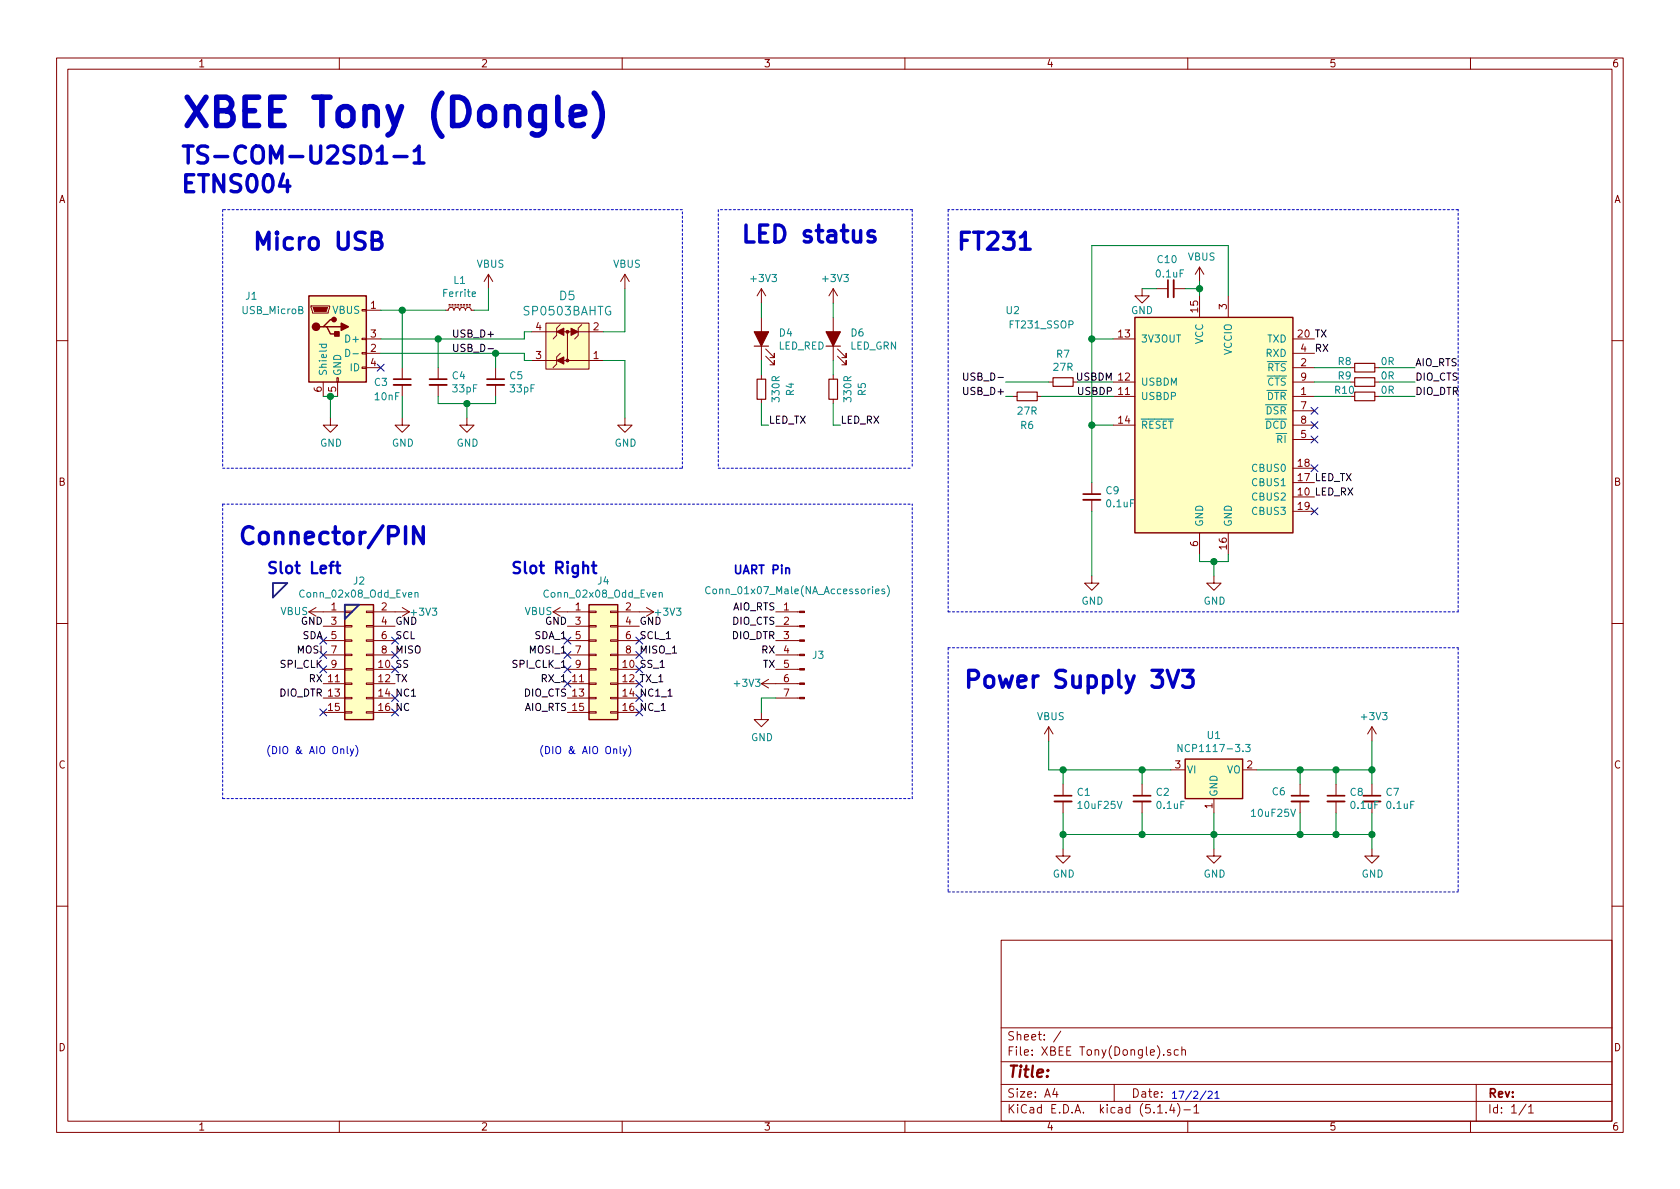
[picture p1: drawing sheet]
<svg xmlns="http://www.w3.org/2000/svg" width="297mm" height="210mm" viewBox="0 0 297 210" stroke-linecap="round" stroke-linejoin="round" font-family="sans-serif">
<g fill="none" stroke="#840000" stroke-width=".18">
<path d="M10 10.3h277v189.9h-277zM12 12.2h273v186.1h-273zM60 10.3v1.9M110 10.3v1.9M160 10.3v1.9M210 10.3v1.9M260 10.3v1.9M55 54.1h3.3v.3l-.3 1h-2.8zM64 59.8h.8v.3h-.8zM64 54.7h.8v.3h-.8zM64.8 54.9h2.5M64.8 59.9h2.5"/>
<path d="M78.7 54.9h.5l.2-.4 .3-.1 .4 .1 .2 .4 .1-.4 .3-.1 .4 .1 .2 .4 .1-.4 .3-.1 .4 .1 .2 .4 .1-.4 .3-.1 .4 .1 .2 .4h.5M79.4 54.1h.2M79.4 53.8h.2M79.9 54.1h.2M79.9 53.8h.2M80.4 54.1h.2M80.4 53.8h.2M80.9 54.1h.3M80.9 53.8h.3M81.4 54.1h.3M81.4 53.8h.3M81.9 54.1h.3"/>
<path d="M81.9 53.8h.3M82.4 54.1h.3M82.4 53.8h.3M82.9 54.1h.3M82.9 53.8h.3M86.4 48.5l-.8 1.3M86.4 48.5v2.5M86.4 48.5l.7 1.3M94 58.7h4.4M96.5 57.1h7.6v8.2h-7.6zM99.1 57.4l-.7 .6v1.3l-.6 .6M99.7 58.7h1.3"/>
<path d="M100.3 58.7v5M102.2 58.7h4.5M102.9 57.4l-.7 .6v1.3l-.6 .6M110.5 48.5l-.8 1.3M110.5 48.5v2.5M110.5 48.5l.8 1.3M134.6 51v2.6M134.6 56.1v7.6M134.6 51l-.7 1.3M134.6 51l.8 1.3M147.3 51l-.7 1.3M147.3 51v2.6"/>
<path d="M147.3 56.1v7.6M147.3 51l.8 1.3M196.8 59.9h3.9M201.9 51v1.3h1.3l-1.3 1.3-1.2-1.3h1.2M204.5 51h2M207.5 51h2M212.1 47.2l-.8 1.3M212.1 47.2v2.6M212.1 52.3v3.8M212.1 47.2l.8 1.3M217.2 52.3v3.8M228.6 59.9h3.8"/>
<path d="M10 60.2h2M57.1 67.6v2.5M58.4 73.9v1.3h1.3l-1.3 1.2-1.3-1.2h1.3M59.6 66.8h.2v.8h-.2zM59.7 67.6v2.5M64 64.9h.8v.2h-.8zM64 62.4h.8v.2h-.8zM64.8 62.5h2.5M64.8 65h2.5M71.1 73.9v1.3h1.3l-1.3 1.2-1.3-1.2h1.3M71.1 65v2.1M71.1 68.1v2"/>
<path d="M77.5 65v2.1M77.5 68.1v2M82.5 73.9v1.3h1.3l-1.3 1.2-1.2-1.2h1.2M87.6 65v2.1M87.6 68.1v2M94 63.7h4.4M99.1 62.5l-.7 .6v1.3l-.6 .6M99.7 63.7h7M110.5 73.9v1.3h1.3l-1.3 1.2-1.3-1.2h1.3M134.6 66.3v.8M134.6 70.6v.8M135.4 63l1.5 1.5v-.8v.8h-.8"/>
<path d="M135.4 61.7l1.5 1.5v-.7v.7h-.8M147.3 66.3v.8M147.3 70.6v.8M148.1 63l1.5 1.5v-.8v.8h-.8M148.1 61.7l1.5 1.5v-.7v.7h-.8M179.1 70.1h.7M183.4 70.1h.7M185.4 67.6h.8M189.7 67.6h.8M196.8 67.6h3.9M196.8 70.1h3.9M196.8 75.2h3.9"/>
<path d="M228.6 67.6h3.8M228.6 70.1h3.8M228.6 62.5h3.8M228.6 65h3.8M228.6 75.2h3.8M228.6 77.7h3.8M228.6 72.6h3.8M238.8 67.6h.7M238.8 65h.7M243.1 67.6h.7M243.1 70.1h.7M243.1 65h.7"/>
<path d="M285 60.2h2M193 85.3v2.1M193 88.4v2M212.1 94.2v3.8M217.2 94.2v3.8M228.6 87.9h3.8M228.6 85.3h3.8M228.6 82.8h3.8M228.6 90.4h3.8M10 110.3h2M54.6 108.2h6.4M54.6 108.2l1.3 .8"/>
<path d="M55.9 107.4l-1.3 .8M57.1 118.4h3.9M57.1 110.7h3.9M57.1 113.3h3.9M57.1 115.8h3.9M61 118.2h1.2v.3h-1.2zM61 113.2h1.2v.2h-1.2zM61 110.6h1.2v.3h-1.2zM61 108.1h1.2v.2h-1.2zM61 115.7h1.2v.2h-1.2zM64.8 118.2h1.2v.3h-1.2zM64.8 113.2h1.2v.2h-1.2z"/>
<path d="M64.8 110.6h1.2v.3h-1.2zM64.8 108.1h1.2v.2h-1.2zM64.8 115.7h1.2v.2h-1.2zM66 108.2h6.4M66 118.4h3.8M66 110.7h3.8M66 113.3h3.8M66 115.8h3.8M71.1 107.4l1.3 .8M72.4 108.2l-1.3 .8M97.8 108.2l1.3 .8M97.8 108.2h6.3"/>
<path d="M99.1 107.4l-1.3 .8M100.3 118.4h3.8M100.3 110.7h3.8M100.3 113.3h3.8M100.3 115.8h3.8M104.1 118.2h1.3v.3h-1.3zM104.1 113.2h1.3v.2h-1.3zM104.1 110.6h1.3v.3h-1.3zM104.1 108.1h1.3v.2h-1.3zM104.1 115.7h1.3v.2h-1.3zM107.9 118.2h1.3v.3h-1.3zM107.9 113.2h1.3v.2h-1.3z"/>
<path d="M107.9 110.6h1.3v.3h-1.3zM107.9 108.1h1.3v.2h-1.3zM107.9 115.7h1.3v.2h-1.3zM109.2 108.2h6.4M109.2 118.4h3.8M109.2 110.7h3.8M109.2 113.3h3.8M109.2 115.8h3.8M114.3 107.4l1.3 .8M115.6 108.2l-1.3 .8M137.2 108.2h4.2M137.2 118.4h4.2"/>
<path d="M137.2 110.7h4.2M137.2 113.3h4.2M137.2 115.8h4.2M193 101.8v1.3h1.3l-1.3 1.3-1.2-1.3h1.2M214.6 101.8v1.3h1.3l-1.3 1.3-1.2-1.3h1.2M285 110.3h2M57.1 120.9h3.9M57.1 123.4h3.9M57.1 126h3.9M61 120.8h1.2v.2h-1.2zM61 123.3h1.2v.3h-1.2zM61 125.9h1.2v.2h-1.2z"/>
<path d="M64.8 120.8h1.2v.2h-1.2zM64.8 123.3h1.2v.3h-1.2zM64.8 125.9h1.2v.2h-1.2zM66 120.9h3.8M66 123.4h3.8M66 126h3.8M100.3 120.9h3.8M100.3 123.4h3.8M100.3 126h3.8M104.1 120.8h1.3v.2h-1.3zM104.1 123.3h1.3v.3h-1.3zM104.1 125.9h1.3v.2h-1.3z"/>
<path d="M107.9 120.8h1.3v.2h-1.3zM107.9 123.3h1.3v.3h-1.3zM107.9 125.9h1.3v.2h-1.3zM109.2 120.9h3.8M109.2 123.4h3.8M109.2 126h3.8M134.6 126v1.2h1.3l-1.3 1.3-1.3-1.3h1.3M134.6 120.9h6.8M134.6 120.9l1.3 .8M135.9 120.1l-1.3 .8M137.2 123.4h4.2M185.4 128.5l-.7 1.3"/>
<path d="M185.4 128.5v2.6M185.4 128.5l.8 1.3M188 138.7v2M201.9 138.7v2M207 136.1h2.5M219.7 136.1h2.5M229.9 138.7v2M236.2 138.7v2M242.6 128.5v2.6M242.6 138.7v2M242.6 128.5l-.8 1.3M242.6 128.5l.7 1.3"/>
<path d="M188 150.1v1.3h1.2l-1.2 1.2-1.3-1.2h1.3M188 141.7v2.1M201.9 141.7v2.1M214.6 150.1v1.3h1.3l-1.3 1.2-1.2-1.2h1.2M214.6 141.2v2.6M229.9 141.7v2.1M236.2 141.7v2.1M242.6 150.1v1.3h1.2l-1.2 1.2-1.3-1.2h1.3M242.6 141.7v2.1M10 160.2h2M177 166.3h108v32h-108zM285 160.2h2"/>
<path d="M60 198.3v1.9M110 198.3v1.9M160 198.3v1.9M177 194.8h108M177 191.8h108M177 187.8h108M177 181.8h108M186.5 192.5l-.4 1h1M186.8 193v1M187.6 182.3l-1.3 2M197 191.8v3M204.7 196.8h.8"/>
<path d="M205.8 186.5v.1M206.2 196.7v.1M207 185.7l-.4-.1-.2 .2 .1 .2 .5 .2v.3h-.6M207.2 195.2l-.4 1.1h.9M207.5 195.8v1M208.2 195.1a1.71 1.71 0 0 1 0 2.3M208.3 185.7l-.4-.1-.3 .3 .1 .6 .2 .1 .4-.1M209 185.7l.2-.1 .3 .1 .1 .9M209 185.1v1.5M209.3 196.3h1.2M210 198.3v1.9M211.1 195.8l.4-.5v1.5"/>
<path d="M211.1 196.8h.9M260 198.3v1.9M261 191.8v6.5M269.8 195.2l-1.2 2M270.3 195.8l.4-.5v1.5M270.3 196.8h.8"/>
</g>
<path d="M207.5 49.5v3.1M69.6 68.1h3M75.9 68.1h3.1M86.1 68.1h3.1M191.5 88.4h3.1M186.4 141.7h3.1M200.4 141.7h3.1M228.3 141.7h3.1M234.7 141.7h3M241 141.7h3.1" fill="none" stroke="#840000" stroke-width=".33"/>
<path d="M206.5 49.5v3.1M69.6 67.1h3M75.9 67.1h3.1M86.1 67.1h3.1M191.5 87.4h3.1M186.4 140.7h3.1M200.4 140.7h3.1M228.3 140.7h3.1M234.7 140.7h3M241 140.7h3.1" fill="none" stroke="#840000" stroke-width=".3"/>
<path d="M133.3 61.2h2.6M133.9 67.1h1.5v3.5h-1.5zM146 61.2h2.6M146.6 67.1h1.5v3.5h-1.5zM179.8 69.3h3.6v1.6h-3.6zM186.2 66.8h3.5v1.5h-3.5zM239.5 69.3h3.6v1.6h-3.6zM239.5 66.8h3.6v1.5h-3.6zM239.5 64.3h3.6v1.5h-3.6z" fill="none" stroke="#840000" stroke-width=".2"/>
<g fill="#840000" stroke="#840000" stroke-width=".2">
<path d="M133.3 58.7h2.6l-1.3 2.5z"/>
<path d="M146 58.7h2.6l-1.3 2.5z"/>
</g>
<g fill="#ffffc2" stroke="#ffffc2" stroke-width=".18">
<path d="M54.6 52.3h10.2v15.3h-10.2z"/>
<path d="M209.5 134.2h10.2v7h-10.2z"/>
<path d="M104.1 106.9h5.1v20.3h-5.1z"/>
<path d="M96.5 57.1h7.6v8.2h-7.6z"/>
<path d="M61 106.9h5v20.3h-5z"/>
<path d="M200.7 56.1h27.9v38.1h-27.9z"/>
</g>
<path d="M54.6 52.3h10.2v15.3h-10.2zM57.1 57.8h.7l.6 1.2h1.3M57.8 57.8h2.5M59.1 56.5h-.7l-1.3 1.3h-.6M200.7 56.1h27.9v38.1h-27.9zM61 106.9h5v20.3h-5zM104.1 106.9h5.1v20.3h-5.1zM209.5 134.2h10.2v7h-10.2z" fill="none" stroke="#840000" stroke-width=".25"/>
<g fill="#840000" stroke="#840000" stroke-width=".25">
<path d="M59.2 58.7h.7v.7h-.7z"/>
<path d="M60.3 57.1l1.3 .7-1.3 .6z"/>
<circle cx="55.9" cy="57.8" r=".63"/>
<circle cx="59.1" cy="56.5" r=".38"/>
</g>
<g fill="#840000" stroke="#840000" stroke-width=".18">
<path d="M55.4 54.4h2.5l-.2 .7h-2.1z"/>
<path d="M101 58l1.2 .7-1.2 .6z"/>
<path d="M98.4 58.7l1.3-.7v1.3z"/>
<path d="M98.4 63.7l1.3-.6v1.3z"/>
<path d="M141.4 123.3h.8v.3h-.8z"/>
<path d="M141.4 120.8h.8v.2h-.8z"/>
<path d="M141.4 118.2h.8v.3h-.8z"/>
<path d="M141.4 115.7h.8v.2h-.8z"/>
<path d="M141.4 113.2h.8v.2h-.8z"/>
<path d="M141.4 110.6h.8v.3h-.8z"/>
<path d="M141.4 108.1h.8v.2h-.8z"/>
<circle cx="100.3" cy="58.7" r=".25"/>
<circle cx="100.3" cy="63.7" r=".25"/>
</g>
<g fill="none" stroke="#008484" stroke-width=".18">
<path d="M56.4 60.9h1.3M56.9 60.9v.4l.2 .2 .6-.1v-.5M61.1 61.8a.64 .64 0 0 1 .8 .6 .64 .64 0 0 1-.8 .6zM62.4 62.6h1M73.4 104.9l.2-.1h.3v.8M73.4 104.8v.8M116.6 104.9l.1-.1h.3l.1 .8M116.6 104.8v.8M125.6 103.9a.6 .6 0 0 0-.9 .4 .6 .6 0 0 0 .6 .7l.3-.1M154.8 104.6l.6-.1v-.3h-.4l-.2 .1 .1 .6h.5M156.4 104.2h-.3l-.2 .1 .1 .2 .4 .1v.3h-.5M156.9 103.6a1.4 1.4 0 0 1 0 1.9"/>
<path d="M209 131.6v1.3l-.7-1.3v1.3M220.2 131.6h.8l-.4 .5 .4 .2v.5l-.2 .1-.6-.1"/>
</g>
<g fill="none" stroke="#0000c2" stroke-width=".18" stroke-dasharray=".4 .4">
<path d="M39.4 37.1v45.7M120.6 37.1h-81.2M127 37.1v45.7M161.3 37.1h-34.3M161.3 37.1v45.7M167.6 37.1v71.1M257.8 37.1h-90.2M39.4 89.1h121.9M39.4 89.1v52.1M39.4 82.8h81.2M120.6 82.8v-45.7M127 82.8h34.3"/>
<path d="M167.6 114.5h90.2M167.6 108.2h90.2M167.6 114.5v43.2M257.8 108.2v-71.1M257.8 114.5v43.2M39.4 141.2h121.9M161.3 141.2v-52.1M167.6 157.7h90.2"/>
</g>
<path d="M48.3 103.1h2.5l-2.5 2.6zM61 106.9h2.5l-2.5 2.6z" fill="none" stroke="#000084" stroke-width=".3"/>
<g fill="none" stroke="#008400" stroke-width=".18">
<path d="M67.3 54.9h11.4M71.1 54.9v10.1M77.5 59.9v5.1M86.4 51v3.9h-2.6M94 58.7h-1.3v1.2h-25.4M110.5 51v7.7h-3.8M134.6 53.6v2.5M147.3 53.6v2.5M193 59.9h3.8M201.9 51h2.6M209.5 51h2.6M212.1 49.8v2.5"/>
<path d="M217.2 52.3v-8.9h-24.2v41.9M57.1 70.1h2.6M58.4 70.1v3.8M67.3 62.5h25.4v1.2h1.3M71.1 70.1v3.8M77.5 70.1v1.3h10.1v-1.3M82.5 71.4v2.5M87.6 62.5v2.5M106.7 63.7h3.8v10.2M134.6 71.4v3.8h1.3M134.6 63.7v2.6M147.3 71.4v3.8h1.3"/>
<path d="M147.3 63.7v2.6M177.8 67.6h7.6M177.8 70.1h1.3M184.1 70.1h12.7M190.5 67.6h6.3M193 75.2h3.8M232.4 65h6.4M232.4 67.6h6.4M232.4 70.1h6.4M243.8 65h6.4M243.8 67.6h6.4M243.8 70.1h6.4"/>
<path d="M193 90.4v11.4M212.1 98v1.3h5.1v-1.3M214.6 99.3v2.5M137.2 123.4h-2.6v2.6M185.4 131.1v5h21.6M188 136.1v2.6M201.9 136.1v2.6M222.2 136.1h20.4M229.9 136.1v2.6M236.2 136.1v2.6M242.6 131.1v7.6M188 147.6h54.6"/>
<path d="M188 143.8v6.3M201.9 143.8v3.8M214.6 143.8v6.3M229.9 143.8v3.8M236.2 143.8v3.8M242.6 143.8v6.3"/>
</g>
<path d="M80.2 60.9v1l.3 .2h.3l.1-.2v-1M170.4 66v1l.2 .2h.4l.1-.2v-1M118.1 123.1h.7" fill="none" stroke="#000" stroke-width=".18"/>
<path d="M61.4 132v1.1l.2 .2M61.9 132.4l.3 .9M62.5 132.4l-.4 1.2-.2 .1M62.9 131.8a1.4 1.4 0 0 1 0 2M109.7 132v1.1l.1 .2M110.2 132.4l.3 .9M110.8 132.4l-.4 1.2-.2 .1M111.2 131.8a1.4 1.4 0 0 1 0 2M213.2 192.9l-1 1.6M213.6 193.1l.5-.1 .2 .3v.2l-.8 .7h.8M214.8 193.3l.4-.3v1.2M214.8 194.2h.7" fill="none" stroke="#0000c2" stroke-width=".18"/>
<path d="M59.7 99.4v1.7l.1 .2 .3 .1M105 99.4v1.7v.2l.4 .1M59.4 100h.7M104.6 100h.8" fill="none" stroke="#0000c2" stroke-width=".41"/>
<path d="M50.1 30.8l-.7 2.1h1.9M66.7 26.7l.3-.2 .5-.7v3M66.7 28.8h1.7M69.7 27.7h2.3M73.2 26.7l.3-.2 .6-.7v3M73.2 28.8h1.8M65.8 42.5h1a.72 .72 0 0 0 .6-.7 .72 .72 0 0 0-.6-.7h-1v3h1.2a.8 .8 0 0 0 .6-.9 .8 .8 0 0 0-.8-.7M154.6 40.9a.7 .7 0 0 0-1.1 .3l.1 .5 1 .2 .1 .3-.1 .4-.3 .2h-.6l-.2-.2M180.4 44.1h1.7M74.8 93.1v3l-1.7-3v3M206.4 118.5l1 3 1-3M209.1 118.5h1.8l-.9 1.2a.78 .78 0 0 1 .9 .5v.7l-.2 .5-.3 .1h-.9l-.4-.2" fill="none" stroke="#0000c2" stroke-width=".61"/>
<path d="M105.1 16.5a5.8 5.8 0 0 1 0 7.6M101 20.5l2.4-.4v-.5l-.3-.5-.4-.2h-1l-.5 .2-.2 .5v1.9l.2 .5 .5 .2h1l.4-.2" fill="none" stroke="#0000c2" stroke-width=".99"/>
<g fill="#008400" stroke="#008400" stroke-width=".25">
<circle cx="214.6" cy="99.3" r=".51"/>
<circle cx="242.6" cy="147.6" r=".51"/>
<circle cx="236.2" cy="147.6" r=".51"/>
<circle cx="188" cy="136.1" r=".51"/>
<circle cx="87.6" cy="62.5" r=".51"/>
<circle cx="71.1" cy="54.9" r=".51"/>
<circle cx="82.6" cy="71.4" r=".51"/>
<circle cx="193" cy="75.2" r=".51"/>
<circle cx="77.5" cy="59.9" r=".51"/>
<circle cx="188" cy="147.6" r=".51"/>
<circle cx="242.6" cy="136.1" r=".51"/>
<circle cx="212.1" cy="51" r=".51"/>
<circle cx="193" cy="59.9" r=".51"/>
<circle cx="229.9" cy="147.6" r=".51"/>
<circle cx="229.9" cy="136.1" r=".51"/>
<circle cx="58.4" cy="70.1" r=".51"/>
<circle cx="201.9" cy="147.6" r=".51"/>
<circle cx="214.6" cy="147.6" r=".51"/>
<circle cx="201.9" cy="136.1" r=".51"/>
<circle cx="236.2" cy="136.1" r=".51"/>
</g>
<g fill="none" stroke="#000084" stroke-width=".18">
<path d="M66.7 64.4l1.2 1.2M67.9 64.4l-1.2 1.2M231.8 77.1l1.2 1.2M231.8 74.6l1.2 1.2M231.8 72l1.2 1.2M233 77.1l-1.2 1.2M233 74.6l-1.2 1.2M233 72l-1.2 1.2M231.8 89.8l1.2 1.2M231.8 82.2l1.2 1.2M233 89.8l-1.2 1.2M233 82.2l-1.2 1.2"/>
<path d="M56.5 112.7l1.3 1.2M56.5 117.7l1.3 1.3M56.5 115.2l1.3 1.2M57.8 117.7l-1.3 1.3M57.8 112.7l-1.3 1.2M57.8 115.2l-1.3 1.2M69.2 112.7l1.3 1.2M69.2 117.7l1.3 1.3M69.2 115.2l1.3 1.2M70.5 112.7l-1.3 1.2M70.5 117.7l-1.3 1.3M70.5 115.2l-1.3 1.2"/>
<path d="M99.7 112.7l1.2 1.2M99.7 115.2l1.2 1.2M99.7 117.7l1.2 1.3M100.9 112.7l-1.2 1.2M100.9 115.2l-1.2 1.2M100.9 117.7l-1.2 1.3M112.4 117.7l1.2 1.3M112.4 115.2l1.2 1.2M112.4 112.7l1.2 1.2M113.6 117.7l-1.2 1.3M113.6 115.2l-1.2 1.2M113.6 112.7l-1.2 1.2"/>
<path d="M56.5 125.4l1.3 1.2M57.8 125.4l-1.3 1.2M69.2 125.4l1.3 1.2M69.2 122.8l1.3 1.2M70.5 125.4l-1.3 1.2M70.5 122.8l-1.3 1.2M99.7 120.3l1.2 1.2M100.9 120.3l-1.2 1.2M112.4 120.3l1.2 1.2M112.4 122.8l1.2 1.2M112.4 125.4l1.2 1.2M113.6 120.3l-1.2 1.2"/>
<path d="M113.6 122.8l-1.2 1.2M113.6 125.4l-1.2 1.2"/>
</g>
<text font-size="7" fill="#0000c2" x="31.7" y="22.4">XBEE Tony (Dongle)</text>
<g font-size="4.2" fill="#0000c2">
<text x="31.7" y="29">TS-COM-U2SD1-1</text>
<text x="31.7" y="34.1">ETNS004</text>
<text x="44.4" y="44.2">Micro USB</text>
<text x="130.8" y="42.9">LED status</text>
<text x="168.9" y="44.2">FT231</text>
<text x="41.9" y="96.3">Connector/PIN</text>
<text x="170.2" y="121.7">Power Supply 3V3</text>
</g>
<g font-size="2.8" fill="#0000c2">
<text x="47" y="101.5">Slot Left</text>
<text x="90.2" y="101.5">Slot Right</text>
</g>
<text font-size="2.8" fill="#840000" x="178" y="190.5">Title:</text>
<g font-size="2.1" fill="#008484">
<text x="99" y="53.1">D5</text>
<text x="92.8" y="55.8">SP0503BAHTG</text>
</g>
<text font-size="2.1" fill="#0000c2" x="129.5" y="101.5">UART Pin</text>
<g font-size="2.1" fill="#840000">
<text x="178" y="184">Sheet: /</text>
<text x="178" y="186.7">File: XBEE Tony(Dongle).sch</text>
<text x="178" y="196.9">KiCad E.D.A. kicad (5.1.4)-1</text>
<text x="178" y="194.1">Size: A4</text>
<text x="200" y="194.1">Date:</text>
<text x="263" y="194.1">Rev:</text>
<text x="263" y="196.9">Id: 1/1</text>
</g>
<g font-size="1.8" fill="#840000">
<text x="35" y="11.9">1</text>
<text x="85" y="11.9">2</text>
<text x="135" y="11.9">3</text>
<text x="185" y="11.9">4</text>
<text x="235" y="11.9">5</text>
<text x="285" y="11.9">6</text>
<text x="10.4" y="35.9">A</text>
<text x="285.4" y="35.9">A</text>
<text x="65.6" y="54.6">1</text>
<text x="65.6" y="59.7">3</text>
<text x="94.8" y="58.4">4</text>
<text x="104.9" y="58.4">2</text>
<text x="197.8" y="59.7">13</text>
<text x="211.8" y="55.2" transform="rotate(-90 211.8 55.2)">15</text>
<text x="216.9" y="54.7" transform="rotate(-90 216.9 54.7)">3</text>
<text x="65.6" y="62.2">2</text>
<text x="65.6" y="64.8">4</text>
<text x="94.8" y="63.5">3</text>
<text x="104.9" y="63.5">1</text>
<text x="230" y="64.8">2</text>
<text x="230" y="62.2">4</text>
<text x="56.9" y="69.3" transform="rotate(-90 56.9 69.3)">6</text>
<text x="59.4" y="69.3" transform="rotate(-90 59.4 69.3)">5</text>
<text x="230" y="69.8">1</text>
<text x="230" y="67.3">9</text>
<text x="197.8" y="74.9">14</text>
<text x="230" y="77.5">5</text>
<text x="230" y="72.4">7</text>
<text x="230" y="74.9">8</text>
<text x="229.5" y="82.5">18</text>
<text x="10.4" y="85.9">B</text>
<text x="285.4" y="85.9">B</text>
<text x="229.5" y="90.2">19</text>
<text x="211.8" y="96.6" transform="rotate(-90 211.8 96.6)">6</text>
<text x="216.9" y="97.1" transform="rotate(-90 216.9 97.1)">16</text>
<text x="58.6" y="107.9">1</text>
<text x="67.5" y="107.9">2</text>
<text x="101.8" y="107.9">1</text>
<text x="110.6" y="107.9">2</text>
<text x="138.6" y="107.9">1</text>
<text x="58.6" y="110.5">3</text>
<text x="58.6" y="113">5</text>
<text x="67.5" y="110.5">4</text>
<text x="67.5" y="113">6</text>
<text x="101.8" y="110.5">3</text>
<text x="101.8" y="113">5</text>
<text x="110.6" y="110.5">4</text>
<text x="110.6" y="113">6</text>
<text x="138.6" y="110.5">2</text>
<text x="138.6" y="113">3</text>
<text x="58.6" y="115.6">7</text>
<text x="58.6" y="118.1">9</text>
<text x="67.5" y="115.6">8</text>
<text x="101.8" y="115.6">7</text>
<text x="101.8" y="118.1">9</text>
<text x="110.6" y="115.6">8</text>
<text x="138.6" y="115.6">4</text>
<text x="138.6" y="118.1">5</text>
<text x="58.1" y="125.7">15</text>
<text x="101.3" y="120.6">11</text>
<text x="138.6" y="120.6">6</text>
<text x="138.6" y="123.2">7</text>
<text x="10.4" y="135.9">C</text>
<text x="207.8" y="135.9">3</text>
<text x="220.5" y="135.9">2</text>
<text x="285.4" y="135.9">C</text>
<text x="214.4" y="143" transform="rotate(-90 214.4 143)">1</text>
<text x="10.4" y="185.9">D</text>
<text x="285.4" y="185.9">D</text>
<text x="35" y="199.9">1</text>
<text x="85" y="199.9">2</text>
<text x="135" y="199.9">3</text>
<text x="185" y="199.9">4</text>
<text x="235" y="199.9">5</text>
<text x="285" y="199.9">6</text>
</g>
<g font-size="1.8" fill="#008484">
<text x="84.3" y="47.3">VBUS</text>
<text x="108.4" y="47.3">VBUS</text>
<text x="204.7" y="46.5">C10</text>
<text x="210" y="46.1">VBUS</text>
<text x="43.5" y="53">J1</text>
<text x="78.5" y="52.5">Ferrite</text>
<text x="80.3" y="50.2">L1</text>
<text x="132.9" y="49.9">+3V3</text>
<text x="145.6" y="49.9">+3V3</text>
<text x="204.5" y="49.1">0.1uF</text>
<text x="42.9" y="55.5">USB_MicroB</text>
<text x="58.9" y="55.5">VBUS</text>
<text x="137.8" y="59.5">D4</text>
<text x="150.5" y="59.5">D6</text>
<text x="178" y="55.5">U2</text>
<text x="178.7" y="58.1">FT231_SSOP</text>
<text x="200" y="55.5">GND</text>
<text x="61.4" y="60.6">D+</text>
<text x="62" y="65.7">ID</text>
<text x="137.6" y="61.8">LED_RED</text>
<text x="150.3" y="61.8">LED_GRN</text>
<text x="186.3" y="65.6">27R</text>
<text x="186.8" y="63.3">R7</text>
<text x="201.7" y="60.6">3V3OUT</text>
<text x="212.7" y="60.9" transform="rotate(-90 212.7 60.9)">VCC</text>
<text x="217.8" y="62.8" transform="rotate(-90 217.8 62.8)">VCCIO</text>
<text x="223.9" y="63.1">RXD</text>
<text x="224.1" y="65.7">RTS</text>
<text x="224.1" y="60.6">TXD</text>
<text x="236.6" y="64.6">R8</text>
<text x="244.2" y="64.6">0R</text>
<text x="57.8" y="66.5" transform="rotate(-90 57.8 66.5)">Shield</text>
<text x="60.3" y="66.5" transform="rotate(-90 60.3 66.5)">GND</text>
<text x="66.2" y="68.2">C3</text>
<text x="66.4" y="70.8">10nF</text>
<text x="80" y="67.1">C4</text>
<text x="80.1" y="69.4">33pF</text>
<text x="90.2" y="67.1">C5</text>
<text x="90.3" y="69.4">33pF</text>
<text x="137.8" y="70.9" transform="rotate(-90 137.8 70.9)">330R</text>
<text x="140.4" y="69.9" transform="rotate(-90 140.4 69.9)">R4</text>
<text x="150.5" y="70.9" transform="rotate(-90 150.5 70.9)">330R</text>
<text x="153.1" y="69.9" transform="rotate(-90 153.1 69.9)">R5</text>
<text x="201.7" y="70.7">USBDP</text>
<text x="201.7" y="68.2">USBDM</text>
<text x="224" y="70.7">DTR</text>
<text x="224.1" y="68.2">CTS</text>
<text x="236.1" y="69.6">R10</text>
<text x="236.6" y="67.1">R9</text>
<text x="244.2" y="69.6">0R</text>
<text x="244.2" y="67.1">0R</text>
<text x="180" y="73.3">27R</text>
<text x="180.5" y="75.9">R6</text>
<text x="201.7" y="75.8">RESET</text>
<text x="223.7" y="75.8">DCD</text>
<text x="223.9" y="73.3">DSR</text>
<text x="56.6" y="79">GND</text>
<text x="69.3" y="79">GND</text>
<text x="80.7" y="79">GND</text>
<text x="108.7" y="79">GND</text>
<text x="221.6" y="83.4">CBUS0</text>
<text x="225.8" y="78.4">RI</text>
<text x="195.6" y="87.4">C9</text>
<text x="195.8" y="89.7">0.1uF</text>
<text x="221.6" y="88.5">CBUS2</text>
<text x="221.6" y="86">CBUS1</text>
<text x="212.7" y="93.2" transform="rotate(-90 212.7 93.2)">GND</text>
<text x="217.8" y="93.2" transform="rotate(-90 217.8 93.2)">GND</text>
<text x="221.6" y="91.1">CBUS3</text>
<text x="53.4" y="105.7">Conn_02x08_Odd_Even</text>
<text x="62.5" y="103.4">J2</text>
<text x="96.6" y="105.7">Conn_02x08_Odd_Even</text>
<text x="105.7" y="103.4">J4</text>
<text x="125.8" y="105.1">Conn_01x07_Male(NA_Accessories)</text>
<text x="191.2" y="106.9">GND</text>
<text x="212.8" y="106.9">GND</text>
<text x="49.6" y="108.8">VBUS</text>
<text x="72.8" y="108.9">+3V3</text>
<text x="92.8" y="108.8">VBUS</text>
<text x="116" y="108.9">+3V3</text>
<text x="143.7" y="116.5">J3</text>
<text x="130" y="121.5">+3V3</text>
<text x="132.8" y="131.1">GND</text>
<text x="183.4" y="127.3">VBUS</text>
<text x="213.5" y="130.7">U1</text>
<text x="240.9" y="127.3">+3V3</text>
<text x="209.3" y="133">NCP1117-3.3</text>
<text x="209.8" y="136.8">VI</text>
<text x="216.9" y="136.8">VO</text>
<text x="190.5" y="140.7">C1</text>
<text x="190.8" y="143">10uF25V</text>
<text x="204.5" y="140.7">C2</text>
<text x="204.6" y="143">0.1uF</text>
<text x="215.3" y="141" transform="rotate(-90 215.3 141)">GND</text>
<text x="225" y="140.6">C6</text>
<text x="238.8" y="140.7">C8</text>
<text x="238.9" y="143">0.1uF</text>
<text x="245.1" y="140.7">C7</text>
<text x="245.3" y="143">0.1uF</text>
<text x="221.5" y="144.4">10uF25V</text>
<text x="186.1" y="155.2">GND</text>
<text x="212.8" y="155.2">GND</text>
<text x="240.7" y="155.2">GND</text>
</g>
<g font-size="1.8">
<text x="80.6" y="59.7">USB_D+</text>
<text x="229.5" y="59.7">20 TX</text>
<text x="81.1" y="62.2">USB_D-</text>
<text x="232.4" y="62.2">RX</text>
<text x="250.2" y="64.8">AIO_RTS</text>
<text x="170.8" y="69.8">USB_D+</text>
<text x="171.2" y="67.3">USB_D-</text>
<text x="190.4" y="67.3">USBDM 12</text>
<text x="190.7" y="69.8">USBDP 11</text>
<text x="250.2" y="69.8">DIO_DTR</text>
<text x="250.2" y="67.3">DIO_CTS</text>
<text x="135.9" y="74.9">LED_TX</text>
<text x="148.6" y="74.9">LED_RX</text>
<text x="229.5" y="87.6">10 LED_RX</text>
<text x="229.5" y="85.1">17 LED_TX</text>
<text x="129.5" y="107.9">AIO_RTS</text>
<text x="53.2" y="110.5">GND</text>
<text x="53.4" y="113">SDA</text>
<text x="69.8" y="110.5">GND</text>
<text x="69.8" y="113">SCL</text>
<text x="94.6" y="113">SDA_1</text>
<text x="96.4" y="110.5">GND</text>
<text x="113" y="110.5">GND</text>
<text x="113" y="113">SCL_1</text>
<text x="129.4" y="113">DIO_DTR</text>
<text x="129.5" y="110.5">DIO_CTS</text>
<text x="49.7" y="118.1">SPI_CLK</text>
<text x="52.6" y="115.6">MOSI</text>
<text x="67" y="118.1">10 SS</text>
<text x="69.8" y="115.6">MISO</text>
<text x="90.9" y="118.1">SPI_CLK_1</text>
<text x="93.9" y="115.6">MOSI_1</text>
<text x="110.2" y="118.1">10 SS_1</text>
<text x="113" y="115.6">MISO_1</text>
<text x="134.7" y="115.6">RX</text>
<text x="134.9" y="118.1">TX</text>
<text x="49.4" y="123.2">DIO_DTR 13</text>
<text x="54.7" y="120.6">RX 11</text>
<text x="67" y="120.6">12 TX</text>
<text x="67" y="123.2">14 NC1</text>
<text x="67" y="125.7">16 NC</text>
<text x="92.7" y="123.2">DIO_CTS 13</text>
<text x="92.7" y="125.7">AIO_RTS 15</text>
<text x="95.9" y="120.6">RX_1</text>
<text x="110.2" y="120.6">12 TX_1</text>
<text x="110.2" y="123.2">14 NC1_1</text>
<text x="110.2" y="125.7">16 NC_1</text>
</g>
<g font-size="1.8" fill="#0000c2">
<text x="47" y="133.3">(DIO &amp; AIO Only)</text>
<text x="95.2" y="133.3">(DIO &amp; AIO Only)</text>
<text x="207" y="194.3">17/2/21</text>
</g>
</svg>
